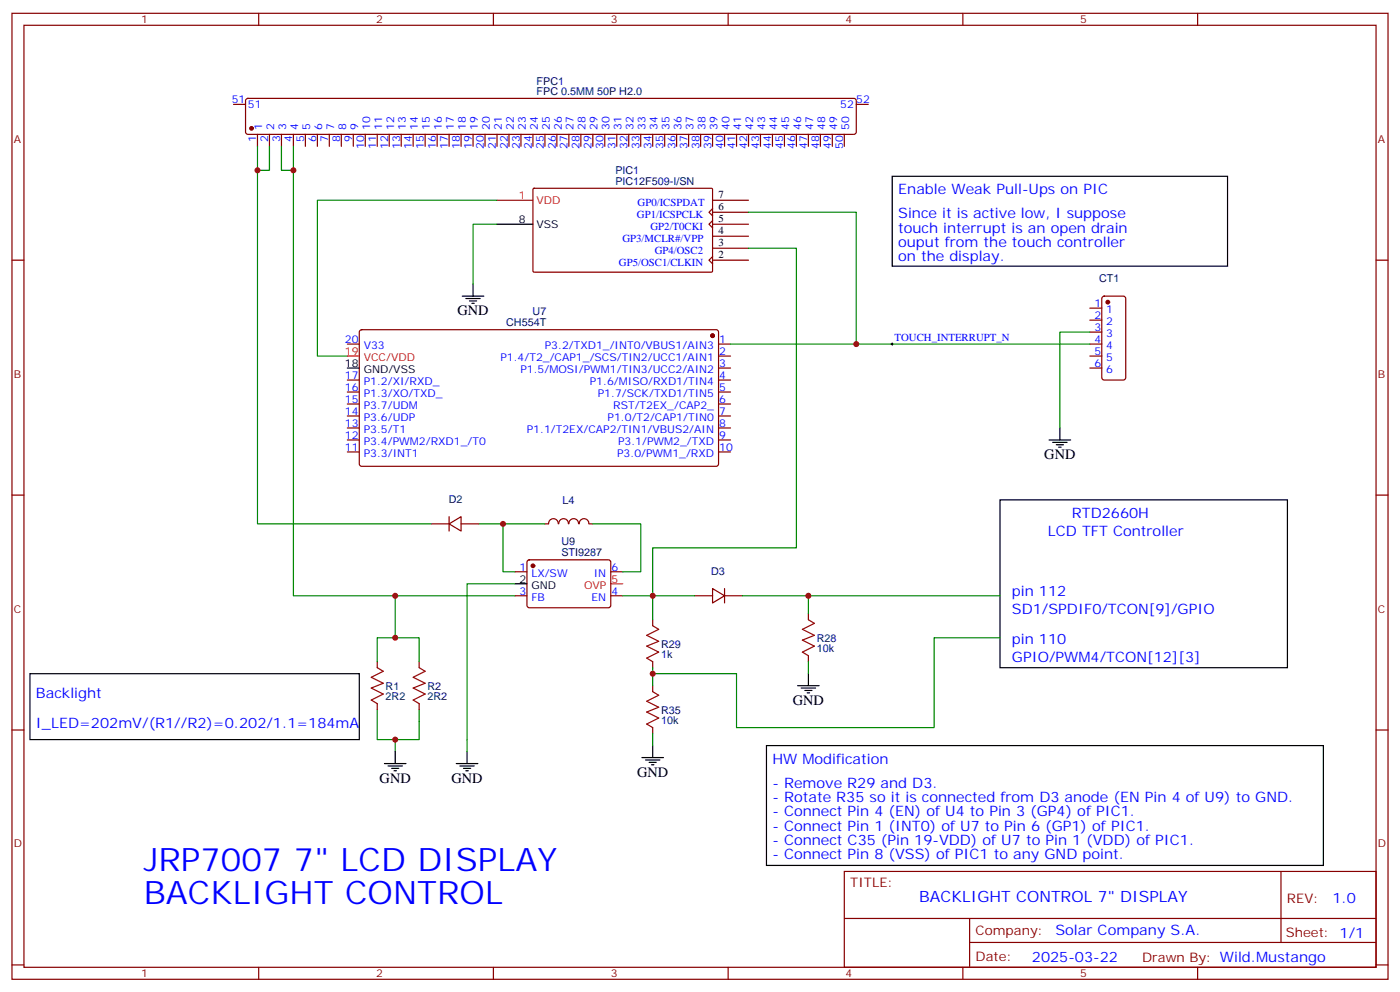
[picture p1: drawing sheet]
<svg xmlns="http://www.w3.org/2000/svg" width="412mm" height="292mm" viewBox="0 0 412 292" stroke-linecap="round" stroke-linejoin="round" font-family="sans-serif">
<g fill="none" stroke="#870000" stroke-width=".35">
<path d="M3.5 3.9h405.4v284.4h-405.4zM7.1 7.4h398.2v277.3h-398.2zM76.2 3.9v3.5M145.3 3.9v3.5M214.5 3.9v3.5M283.6 3.9v3.5M352.8 3.9v3.5M68.8 30.7h3.5M72.6 29.2l.4-.2h178.5l.5 .2 .2 .5v9.1l-.2 .5-.5 .2h-178.5l-.5-.2-.2-.5v-9.1zM75.8 39.5v3.6M79.4 39.5v3.6M82.9 39.5v3.6"/>
<path d="M86.4 39.5v3.6M90 39.5v3.6M93.5 39.5v3.6M97 39.5v3.6M100.5 39.5v3.6M104.1 39.5v3.6M107.6 39.5v3.6M111.1 39.5v3.6M114.7 39.5v3.6M118.2 39.5v3.6M121.7 39.5v3.6M125.2 39.5v3.6"/>
<path d="M128.8 39.5v3.6M132.3 39.5v3.6M135.8 39.5v3.6M139.3 39.5v3.6M142.9 39.5v3.6M146.4 39.5v3.6M149.9 39.5v3.6M153.5 39.5v3.6M157 39.5v3.6M160.5 39.5v3.6M164 39.5v3.6M167.6 39.5v3.6"/>
<path d="M171.1 39.5v3.6M174.6 39.5v3.6M178.2 39.5v3.6M181.7 39.5v3.6M185.2 39.5v3.6M188.7 39.5v3.6M192.3 39.5v3.6M195.8 39.5v3.6M199.3 39.5v3.6M202.8 39.5v3.6M206.4 39.5v3.6M209.9 39.5v3.6"/>
<path d="M213.4 39.5v3.6M217 39.5v3.6M220.5 39.5v3.6M224 39.5v3.6M227.5 39.5v3.6M231.1 39.5v3.6M234.6 39.5v3.6M238.1 39.5v3.6M241.7 39.5v3.6M245.2 39.5v3.6M248.7 39.5v3.6M252.2 30.7h3.6"/>
<path d="M157 55.6l.3-.2 52.4 .1 .2 .3-.1 24.1-.3 .2h-52.3l-.2-.3zM209.9 58.9h10.6M3.5 76.6h3.6M209.9 61.4l-1.1 1.1 1.1 1M209.9 64.9l-1.1 1.1 1.1 1.1M209.9 75.5l-1.1 1.1 1.1 1M209.9 76.6h10.6M209.9 62.5h10.6M209.9 66h10.6M209.9 69.5h10.6M209.9 73.1h10.6M405.3 76.6h3.6"/>
<path d="M106.1 97.3l.4-.3 104.7 .1 .5 .7-.1 39-.6 .5-104.7-.1-.5-.6v-38.8zM321 90.7h3.6M321 94.2h3.6M321 97.8h3.6M324.8 87.4l.5-.2h5.6l.7 .4v23.6l-.5 .6-5.8 .1-.7-.5v-23.5zM102.3 101.3h3.5M102.3 111.9h3.5M102.3 115.4h3.5M102.3 118.9h3.5M211.7 101.3h3.5M211.7 104.8h3.5M211.7 108.3h3.5"/>
<path d="M211.7 111.9h3.5M211.7 115.4h3.5M211.7 118.9h3.5M321 101.3h3.6M321 104.8h3.6M321 108.3h3.6M102.3 122.4h3.5M102.3 126h3.5M102.3 129.5h3.5M102.3 133h3.5M211.7 122.4h3.5M211.7 126h3.5"/>
<path d="M211.7 129.5h3.5M211.7 133h3.5M3.5 145.7h3.6M127 154.2h5.3M132.3 154.2l3.5-2.1v4.2zM132.3 152.1v4.2M135.8 154.2h5.3M160.5 154.2h1.1M161.6 154.2a1.41 1.41 0 0 1 1.4-1.5 1.41 1.41 0 0 1 1.4 1.5M164.6 154.2a1.41 1.41 0 0 1 1.4-1.5 1.41 1.41 0 0 1 1.4 1.5M167.6 154.2a1.41 1.41 0 0 1 1.4-1.5 1.41 1.41 0 0 1 1.4 1.5M170.6 154.2a1.41 1.41 0 0 1 1.4-1.5 1.41 1.41 0 0 1 1.5 1.5"/>
<path d="M173.6 154.2h1M405.3 145.7h3.6M151.7 168.3h3.5M151.7 175.4h3.5M155.5 165l.4-.2h23.6l.4 .7v13l-.7 .4-23.5-.1-.5-.6v-12.7zM179.9 168.3h3.5M179.9 175.4h3.5M204.6 175.4h5.3M209.9 173.2l3.5 2.2-3.5 2.1zM213.4 175.4h5.3M213.4 173.2v4.3M111.1 194.8v1.7"/>
<path d="M123.5 194.8v1.7M192.3 182.4v1.8M192.3 194.8v1.7M238.1 180.7v1.7M238.1 193v1.8M3.5 214.9h3.6M111.1 207.1v1.8M123.5 207.1v1.8M192.3 201.8v1.8M192.3 214.2v1.7M405.3 214.9h3.6M248.7 256.5h156.6v28.2h-156.6z"/>
<path d="M377.3 256.5v20.9M248.7 270.4h156.5M285.6 277.4h119.6M285.6 270.4v14.1M3.5 284h3.6M76.2 284.7v3.6M145.3 284.7v3.6M214.5 284.7v3.6M283.6 284.7v3.6M352.8 284.7v3.6M405.3 284h3.6"/>
</g>
<g fill="#870000" stroke="#870000" stroke-width=".35">
<circle cx="209.9" cy="98.8" r=".53"/>
<circle cx="157" cy="166.5" r=".53"/>
<circle cx="326.3" cy="88.9" r=".53"/>
<circle cx="74.1" cy="37.8" r=".53"/>
</g>
<g fill="none" stroke="#000" stroke-width=".35">
<path d="M262.8 51.9h98.8v26.5h-98.8zM146.4 66h10.6M136.2 87.2h6.3M137.2 87.9h4.3M138.3 88.6h2.1M139 89.3h.7M139.3 83.6v3.6M102.3 108.3h3.5M309 129.5h6.4M310.1 130.2h4.2M311.1 130.9h2.2M311.9 131.6h.7"/>
<path d="M312.2 126v3.5M294.6 147.1h84.6v49.4h-84.6zM151.7 171.8h3.5M8.8 198.3h97v19.4h-97zM238.1 198.3v3.5M192.3 219.5v3.5M225.8 219.5h164v35.2h-164zM234.9 201.8h6.4M236 202.5h4.2M237.1 203.2h2.1M237.8 203.9h.7M113.2 224.8h6.4"/>
<path d="M114.3 225.5h4.2M115.4 226.2h2.1M116.1 226.9h.7M116.4 221.2v3.6M134.4 224.8h6.4M135.5 225.5h4.2M136.5 226.2h2.1M137.2 226.9h.7M137.6 221.2v3.6M189.1 223h6.3M190.1 223.7h4.3M191.2 224.4h2.1"/>
<path d="M191.9 225.1h.7"/>
</g>
<path d="M146.4 58.9h10.6M102.3 104.8h3.5M179.9 171.8h3.5" fill="none" stroke="#f00" stroke-width=".35"/>
<path d="M111.1 196.5l1.8 1.1-3.5 1.8 3.5 1.7-3.5 1.4 3.5 1.8-3.5 1.8 1.7 1M123.5 196.5l1.7 1.1-3.5 1.8 3.5 1.7-3.5 1.4 3.5 1.8-3.5 1.8 1.8 1M192.3 184.2l1.7 1-3.5 1.8 3.5 1.8-3.5 1.4 3.5 1.7-3.5 1.8 1.8 1.1M238.1 182.4l1.8 1.1-3.5 1.7 3.5 1.8-3.5 1.4 3.5 1.8-3.5 1.7 1.7 1.1M192.3 203.6l1.7 1-3.5 1.8 3.5 1.8-3.5 1.4 3.5 1.7-3.5 1.8 1.8 1.1" fill="none" stroke="#a10000" stroke-width=".35"/>
<g fill="none" stroke="#008700" stroke-width=".35">
<path d="M75.8 43.1v111.1h51.2M79.4 43.1v7h-3.6M82.9 43.1v7h3.5v-7M86.4 50.1v125.3h65.3M146.4 58.9h-52.9v45.9h8.8M146.4 66h-7.1v17.6M220.5 73.1h14.1v88.2h-42.3v21.1M220.5 62.5h31.7v38.8M321 97.8h-8.8v28.2M215.2 101.3h105.8M141.1 154.2h7.1M160.5 154.2h-12.3v14.1h3.5"/>
<path d="M174.6 154.2h14.1v14.1h-5.3M116.4 175.4v12.3M151.7 171.8h-14.1v49.4M183.4 175.4h21.2M218.7 175.4h75.9M238.1 175.4v5.3M111.1 194.8v-7.1h12.4v7.1M192.3 196.5v5.3M238.1 194.8v3.5M294.6 187.7h-19.4v26.5h-58.2v-15.9h-24.7M111.1 208.9v8.8h12.4v-8.8M116.4 217.7v3.5"/>
<path d="M192.3 215.9v3.6"/>
</g>
<path d="M262.5 101.3h.7M262.8 100.9v.7" fill="none" stroke="#000" stroke-width=".29"/>
<g fill="#c00">
<circle cx="192.3" cy="175.4" r=".88"/>
<circle cx="238.1" cy="175.4" r=".88"/>
<circle cx="116.4" cy="217.7" r=".88"/>
<circle cx="148.2" cy="154.2" r=".88"/>
<circle cx="75.8" cy="50.1" r=".88"/>
<circle cx="86.4" cy="50.1" r=".88"/>
<circle cx="116.4" cy="187.7" r=".88"/>
<circle cx="116.4" cy="175.4" r=".88"/>
<circle cx="192.3" cy="198.3" r=".88"/>
<circle cx="252.2" cy="101.3" r=".88"/>
</g>
<g font-size="9.5" fill="#00f">
<text x="42.3" y="256.5">JRP7007 7&quot; LCD DISPLAY</text>
<text x="42.3" y="266">BACKLIGHT CONTROL</text>
</g>
<text font-size="4.6" fill="#00f" x="270.8" y="265.5">BACKLIGHT CONTROL 7&quot; DISPLAY</text>
<g font-size="4.2" fill="#00f">
<text x="264.6" y="57.2">Enable Weak Pull-Ups on PIC</text>
<text x="264.6" y="64.2">Since it is active low, I suppose</text>
<text x="264.6" y="68.5">touch interrupt is an open drain</text>
<text x="264.6" y="72.7">ouput from the touch controller</text>
<text x="264.6" y="76.9">on the display.</text>
<text x="315.7" y="152.4">RTD2660H</text>
<text x="308.7" y="157.7">LCD TFT Controller</text>
<text x="298.1" y="175.4">pin 112</text>
<text x="298.1" y="180.7">SD1/SPDIF0/TCON[9]/GPIO</text>
<text x="298.1" y="189.5">pin 110</text>
<text x="298.1" y="194.8">GPIO/PWM4/TCON[12][3]</text>
<text x="10.6" y="205.4">Backlight</text>
<text x="10.6" y="214.2">I_LED=202mV/(R1//R2)=0.202/1.1=184mA</text>
<text x="227.5" y="224.8">HW Modification</text>
<text x="227.5" y="231.8">- Remove R29 and D3.</text>
<text x="227.5" y="236">- Rotate R35 so it is connected from D3 anode (EN Pin 4 of U9) to GND.</text>
<text x="227.5" y="240.3">- Connect Pin 4 (EN) of U4 to Pin 3 (GP4) of PIC1.</text>
<text x="227.5" y="244.5">- Connect Pin 1 (INT0) of U7 to Pin 6 (GP1) of PIC1.</text>
<text x="227.5" y="248.7">- Connect C35 (Pin 19-VDD) of U7 to Pin 1 (VDD) of PIC1.</text>
<text x="227.5" y="253">- Connect Pin 8 (VSS) of PIC1 to any GND point.</text>
<text x="392.5" y="265.8">1.0</text>
<text x="310.9" y="275.3">Solar Company S.A.</text>
<text x="304" y="283.1">2025-03-22</text>
</g>
<g font-size="4.2">
<text x="134.8" y="92.8">GND</text>
<text x="307.6" y="135.1">GND</text>
<text x="233.5" y="207.5">GND</text>
<text x="111.8" y="230.4">GND</text>
<text x="133" y="230.4">GND</text>
<text x="187.7" y="228.6">GND</text>
</g>
<g font-size="3.9" fill="#800">
<text x="250.5" y="261.1">TITLE:</text>
<text x="379.1" y="265.8">REV:</text>
<text x="287.4" y="275.3">Company:</text>
<text x="378.7" y="275.9">Sheet: 1/1</text>
<text x="287.4" y="283">Date:</text>
<text x="336.4" y="283.1">Drawn By: Wild.Mustango</text>
</g>
<g font-size="3.2" fill="#800">
<text x="41.6" y="6.9">1</text>
<text x="110.8" y="6.9">2</text>
<text x="179.9" y="6.9">3</text>
<text x="249.1" y="6.9">4</text>
<text x="318.2" y="6.9">5</text>
<text x="4.1" y="42">A</text>
<text x="405.9" y="42">A</text>
<text x="4.1" y="111.2">B</text>
<text x="405.9" y="111.2">B</text>
<text x="4.1" y="180.3">C</text>
<text x="405.9" y="180.3">C</text>
<text x="4.1" y="249.4">D</text>
<text x="405.9" y="249.4">D</text>
<text x="41.6" y="287.7">1</text>
<text x="110.8" y="287.7">2</text>
<text x="179.9" y="287.7">3</text>
<text x="249.1" y="287.7">4</text>
<text x="318.2" y="287.7">5</text>
</g>
<g font-size="3.2" fill="#000080">
<text x="158.1" y="27.9">FPC 0.5MM 50P H2.0</text>
<text x="158.1" y="24.9">FPC1</text>
<text x="181.3" y="51.1">PIC1</text>
<text x="181.3" y="54.4">PIC12F509-I/SN</text>
<text x="323.8" y="82.9">CT1</text>
<text x="149.1" y="96">CH554T</text>
<text x="156.9" y="92.7">U7</text>
<text x="132.2" y="148">D2</text>
<text x="165.7" y="148.4">L4</text>
<text x="165.4" y="160.5">U9</text>
<text x="165.4" y="163.7">STI9287</text>
<text x="209.5" y="169.2">D3</text>
<text x="194.7" y="190.7">R29</text>
<text x="240.6" y="189">R28</text>
<text x="194.7" y="193.8">1k</text>
<text x="240.6" y="192">10k</text>
<text x="113.6" y="203.1">R1</text>
<text x="125.9" y="203.1">R2</text>
<text x="113.6" y="206.1">2R2</text>
<text x="125.9" y="206.1">2R2</text>
<text x="194.7" y="213.2">10k</text>
<text x="194.7" y="210.1">R35</text>
</g>
<g font-size="3.2" fill="#00f">
<text x="68.3" y="30.4">51</text>
<text x="73" y="31.8">51</text>
<text x="247.5" y="31.8">52</text>
<text x="252.2" y="30.4">52</text>
<text x="75.5" y="41.7" transform="rotate(-90 75.5 41.7)">1</text>
<text x="77.3" y="38.2" transform="rotate(-90 77.3 38.2)">1</text>
<text x="79" y="41.7" transform="rotate(-90 79 41.7)">2</text>
<text x="80.8" y="38.2" transform="rotate(-90 80.8 38.2)">2</text>
<text x="82.5" y="41.7" transform="rotate(-90 82.5 41.7)">3</text>
<text x="84.3" y="38.2" transform="rotate(-90 84.3 38.2)">3</text>
<text x="86.1" y="41.7" transform="rotate(-90 86.1 41.7)">4</text>
<text x="87.8" y="38.2" transform="rotate(-90 87.8 38.2)">4</text>
<text x="89.6" y="41.7" transform="rotate(-90 89.6 41.7)">5</text>
<text x="91.4" y="38.2" transform="rotate(-90 91.4 38.2)">5</text>
<text x="93.1" y="41.7" transform="rotate(-90 93.1 41.7)">6</text>
<text x="94.9" y="38.2" transform="rotate(-90 94.9 38.2)">6</text>
<text x="96.7" y="41.7" transform="rotate(-90 96.7 41.7)">7</text>
<text x="98.4" y="38.2" transform="rotate(-90 98.4 38.2)">7</text>
<text x="100.2" y="41.7" transform="rotate(-90 100.2 41.7)">8</text>
<text x="102" y="38.2" transform="rotate(-90 102 38.2)">8</text>
<text x="103.7" y="41.7" transform="rotate(-90 103.7 41.7)">9</text>
<text x="105.5" y="38.2" transform="rotate(-90 105.5 38.2)">9</text>
<text x="109" y="38.2" transform="rotate(-90 109 38.2)">10</text>
<text x="112.5" y="38.2" transform="rotate(-90 112.5 38.2)">11</text>
<text x="116.1" y="38.2" transform="rotate(-90 116.1 38.2)">12</text>
<text x="119.6" y="38.2" transform="rotate(-90 119.6 38.2)">13</text>
<text x="123.1" y="38.2" transform="rotate(-90 123.1 38.2)">14</text>
<text x="126.6" y="38.2" transform="rotate(-90 126.6 38.2)">15</text>
<text x="130.2" y="38.2" transform="rotate(-90 130.2 38.2)">16</text>
<text x="133.7" y="38.2" transform="rotate(-90 133.7 38.2)">17</text>
<text x="137.2" y="38.2" transform="rotate(-90 137.2 38.2)">18</text>
<text x="140.8" y="38.2" transform="rotate(-90 140.8 38.2)">19</text>
<text x="144.3" y="38.2" transform="rotate(-90 144.3 38.2)">20</text>
<text x="147.8" y="38.2" transform="rotate(-90 147.8 38.2)">21</text>
<text x="151.3" y="38.2" transform="rotate(-90 151.3 38.2)">22</text>
<text x="154.9" y="38.2" transform="rotate(-90 154.9 38.2)">23</text>
<text x="158.4" y="38.2" transform="rotate(-90 158.4 38.2)">24</text>
<text x="161.9" y="38.2" transform="rotate(-90 161.9 38.2)">25</text>
<text x="165.5" y="38.2" transform="rotate(-90 165.5 38.2)">26</text>
<text x="169" y="38.2" transform="rotate(-90 169 38.2)">27</text>
<text x="172.5" y="38.2" transform="rotate(-90 172.5 38.2)">28</text>
<text x="176" y="38.2" transform="rotate(-90 176 38.2)">29</text>
<text x="179.6" y="38.2" transform="rotate(-90 179.6 38.2)">30</text>
<text x="183.1" y="38.2" transform="rotate(-90 183.1 38.2)">31</text>
<text x="186.6" y="38.2" transform="rotate(-90 186.6 38.2)">32</text>
<text x="190.1" y="38.2" transform="rotate(-90 190.1 38.2)">33</text>
<text x="193.7" y="38.2" transform="rotate(-90 193.7 38.2)">34</text>
<text x="197.2" y="38.2" transform="rotate(-90 197.2 38.2)">35</text>
<text x="200.7" y="38.2" transform="rotate(-90 200.7 38.2)">36</text>
<text x="204.3" y="38.2" transform="rotate(-90 204.3 38.2)">37</text>
<text x="207.8" y="38.2" transform="rotate(-90 207.8 38.2)">38</text>
<text x="211.3" y="38.2" transform="rotate(-90 211.3 38.2)">39</text>
<text x="214.8" y="38.2" transform="rotate(-90 214.8 38.2)">40</text>
<text x="218.4" y="38.2" transform="rotate(-90 218.4 38.2)">41</text>
<text x="221.9" y="38.2" transform="rotate(-90 221.9 38.2)">42</text>
<text x="225.4" y="38.2" transform="rotate(-90 225.4 38.2)">43</text>
<text x="229" y="38.2" transform="rotate(-90 229 38.2)">44</text>
<text x="232.5" y="38.2" transform="rotate(-90 232.5 38.2)">45</text>
<text x="236" y="38.2" transform="rotate(-90 236 38.2)">46</text>
<text x="239.5" y="38.2" transform="rotate(-90 239.5 38.2)">47</text>
<text x="243.1" y="38.2" transform="rotate(-90 243.1 38.2)">48</text>
<text x="246.6" y="38.2" transform="rotate(-90 246.6 38.2)">49</text>
<text x="250.1" y="38.2" transform="rotate(-90 250.1 38.2)">50</text>
<text x="107.2" y="43.8" transform="rotate(-90 107.2 43.8)">10</text>
<text x="110.8" y="43.8" transform="rotate(-90 110.8 43.8)">11</text>
<text x="114.3" y="43.8" transform="rotate(-90 114.3 43.8)">12</text>
<text x="117.8" y="43.8" transform="rotate(-90 117.8 43.8)">13</text>
<text x="121.4" y="43.8" transform="rotate(-90 121.4 43.8)">14</text>
<text x="124.9" y="43.8" transform="rotate(-90 124.9 43.8)">15</text>
<text x="128.4" y="43.8" transform="rotate(-90 128.4 43.8)">16</text>
<text x="131.9" y="43.8" transform="rotate(-90 131.9 43.8)">17</text>
<text x="135.5" y="43.8" transform="rotate(-90 135.5 43.8)">18</text>
<text x="139" y="43.8" transform="rotate(-90 139 43.8)">19</text>
<text x="142.5" y="43.8" transform="rotate(-90 142.5 43.8)">20</text>
<text x="146" y="43.8" transform="rotate(-90 146 43.8)">21</text>
<text x="149.6" y="43.8" transform="rotate(-90 149.6 43.8)">22</text>
<text x="153.1" y="43.8" transform="rotate(-90 153.1 43.8)">23</text>
<text x="156.6" y="43.8" transform="rotate(-90 156.6 43.8)">24</text>
<text x="160.2" y="43.8" transform="rotate(-90 160.2 43.8)">25</text>
<text x="163.7" y="43.8" transform="rotate(-90 163.7 43.8)">26</text>
<text x="167.2" y="43.8" transform="rotate(-90 167.2 43.8)">27</text>
<text x="170.7" y="43.8" transform="rotate(-90 170.7 43.8)">28</text>
<text x="174.3" y="43.8" transform="rotate(-90 174.3 43.8)">29</text>
<text x="177.8" y="43.8" transform="rotate(-90 177.8 43.8)">30</text>
<text x="181.3" y="43.8" transform="rotate(-90 181.3 43.8)">31</text>
<text x="184.9" y="43.8" transform="rotate(-90 184.9 43.8)">32</text>
<text x="188.4" y="43.8" transform="rotate(-90 188.4 43.8)">33</text>
<text x="191.9" y="43.8" transform="rotate(-90 191.9 43.8)">34</text>
<text x="195.4" y="43.8" transform="rotate(-90 195.4 43.8)">35</text>
<text x="199" y="43.8" transform="rotate(-90 199 43.8)">36</text>
<text x="202.5" y="43.8" transform="rotate(-90 202.5 43.8)">37</text>
<text x="206" y="43.8" transform="rotate(-90 206 43.8)">38</text>
<text x="209.5" y="43.8" transform="rotate(-90 209.5 43.8)">39</text>
<text x="213.1" y="43.8" transform="rotate(-90 213.1 43.8)">40</text>
<text x="216.6" y="43.8" transform="rotate(-90 216.6 43.8)">41</text>
<text x="220.1" y="43.8" transform="rotate(-90 220.1 43.8)">42</text>
<text x="223.7" y="43.8" transform="rotate(-90 223.7 43.8)">43</text>
<text x="227.2" y="43.8" transform="rotate(-90 227.2 43.8)">44</text>
<text x="230.7" y="43.8" transform="rotate(-90 230.7 43.8)">45</text>
<text x="234.2" y="43.8" transform="rotate(-90 234.2 43.8)">46</text>
<text x="237.8" y="43.8" transform="rotate(-90 237.8 43.8)">47</text>
<text x="241.3" y="43.8" transform="rotate(-90 241.3 43.8)">48</text>
<text x="244.8" y="43.8" transform="rotate(-90 244.8 43.8)">49</text>
<text x="248.4" y="43.8" transform="rotate(-90 248.4 43.8)">50</text>
<text x="187.6" y="64.1">GP1/ICSPCLK</text>
<text x="187.8" y="60.5">GP0/ICSPDAT</text>
<text x="183.4" y="71.1">GP3/MCLR#/VPP</text>
<text x="191.6" y="67.6">GP2/T0CKI</text>
<text x="192.9" y="74.6">GP4/OSC2</text>
<text x="182.3" y="78.2">GP5/OSC1/CLKIN</text>
<text x="322.4" y="90.3">1</text>
<text x="322.4" y="93.9">2</text>
<text x="325.9" y="92.1">1</text>
<text x="325.9" y="95.6">2</text>
<text x="101.6" y="100.9">20</text>
<text x="211.8" y="100.9">1</text>
<text x="263.5" y="100.4">TOUCH_INTERRUPT_N</text>
<text x="322.4" y="97.4">3</text>
<text x="322.4" y="100.9">4</text>
<text x="325.9" y="99.2">3</text>
<text x="107.1" y="102.7">V33</text>
<text x="147.4" y="106.2">P1.4/T2_/CAP1_/SCS/TIN2/UCC1/AIN1</text>
<text x="160.5" y="102.7">P3.2/TXD1_/INT0/VBUS1/AIN3</text>
<text x="211.8" y="104.5">2</text>
<text x="211.8" y="108">3</text>
<text x="322.4" y="104.5">5</text>
<text x="322.4" y="108">6</text>
<text x="325.9" y="102.7">4</text>
<text x="325.9" y="106.2">5</text>
<text x="101.6" y="111.5">17</text>
<text x="107.1" y="113.3">P1.2/XI/RXD_</text>
<text x="153.3" y="109.7">P1.5/MOSI/PWM1/TIN3/UCC2/AIN2</text>
<text x="173.7" y="113.3">P1.6/MISO/RXD1/TIN4</text>
<text x="211.8" y="111.5">4</text>
<text x="325.9" y="109.7">6</text>
<text x="101.6" y="118.6">15</text>
<text x="101.6" y="115">16</text>
<text x="107.1" y="116.8">P1.3/XO/TXD_</text>
<text x="176.1" y="116.8">P1.7/SCK/TXD1/TIN5</text>
<text x="211.8" y="115">5</text>
<text x="211.8" y="118.6">6</text>
<text x="101.6" y="125.6">13</text>
<text x="101.6" y="122.1">14</text>
<text x="107.1" y="123.9">P3.6/UDP</text>
<text x="107.1" y="120.3">P3.7/UDM</text>
<text x="179" y="123.9">P1.0/T2/CAP1/TIN0</text>
<text x="180.6" y="120.3">RST/T2EX_/CAP2_</text>
<text x="211.8" y="122.1">7</text>
<text x="211.8" y="125.6">8</text>
<text x="101.6" y="129.2">12</text>
<text x="107.1" y="130.9">P3.4/PWM2/RXD1_/T0</text>
<text x="107.1" y="127.4">P3.5/T1</text>
<text x="155.2" y="127.4">P1.1/T2EX/CAP2/TIN1/VBUS2/AIN</text>
<text x="182" y="130.9">P3.1/PWM2_/TXD</text>
<text x="211.8" y="129.2">9</text>
<text x="101.6" y="132.7">11</text>
<text x="107.1" y="134.4">P3.3/INT1</text>
<text x="181.8" y="134.4">P3.0/PWM1_/RXD</text>
<text x="211.8" y="132.7">10</text>
<text x="153" y="168">1</text>
<text x="180.1" y="168">6</text>
<text x="156.5" y="169.7">LX/SW</text>
<text x="174.9" y="169.7">IN</text>
<text x="153" y="175">3</text>
<text x="156.5" y="176.8">FB</text>
<text x="174.2" y="176.8">EN</text>
<text x="180.1" y="175">4</text>
</g>
<g font-size="3.2" fill="#f00">
<text x="152.9" y="58.6">1</text>
<text x="158" y="60">VDD</text>
<text x="101.6" y="104.5">19</text>
<text x="107.1" y="106.2">VCC/VDD</text>
<text x="172" y="173.2">OVP</text>
<text x="180.1" y="171.5">5</text>
</g>
<g font-size="3.2">
<text x="211.7" y="58.2">7</text>
<text x="152.9" y="65.7">8</text>
<text x="211.7" y="61.8">6</text>
<text x="211.7" y="65.3">5</text>
<text x="158" y="67.1">VSS</text>
<text x="211.7" y="68.8">4</text>
<text x="211.7" y="72.4">3</text>
<text x="211.7" y="75.9">2</text>
<text x="101.6" y="108">18</text>
<text x="107.1" y="109.7">GND/VSS</text>
<text x="153" y="171.5">2</text>
<text x="156.5" y="173.2">GND</text>
</g>
</svg>
